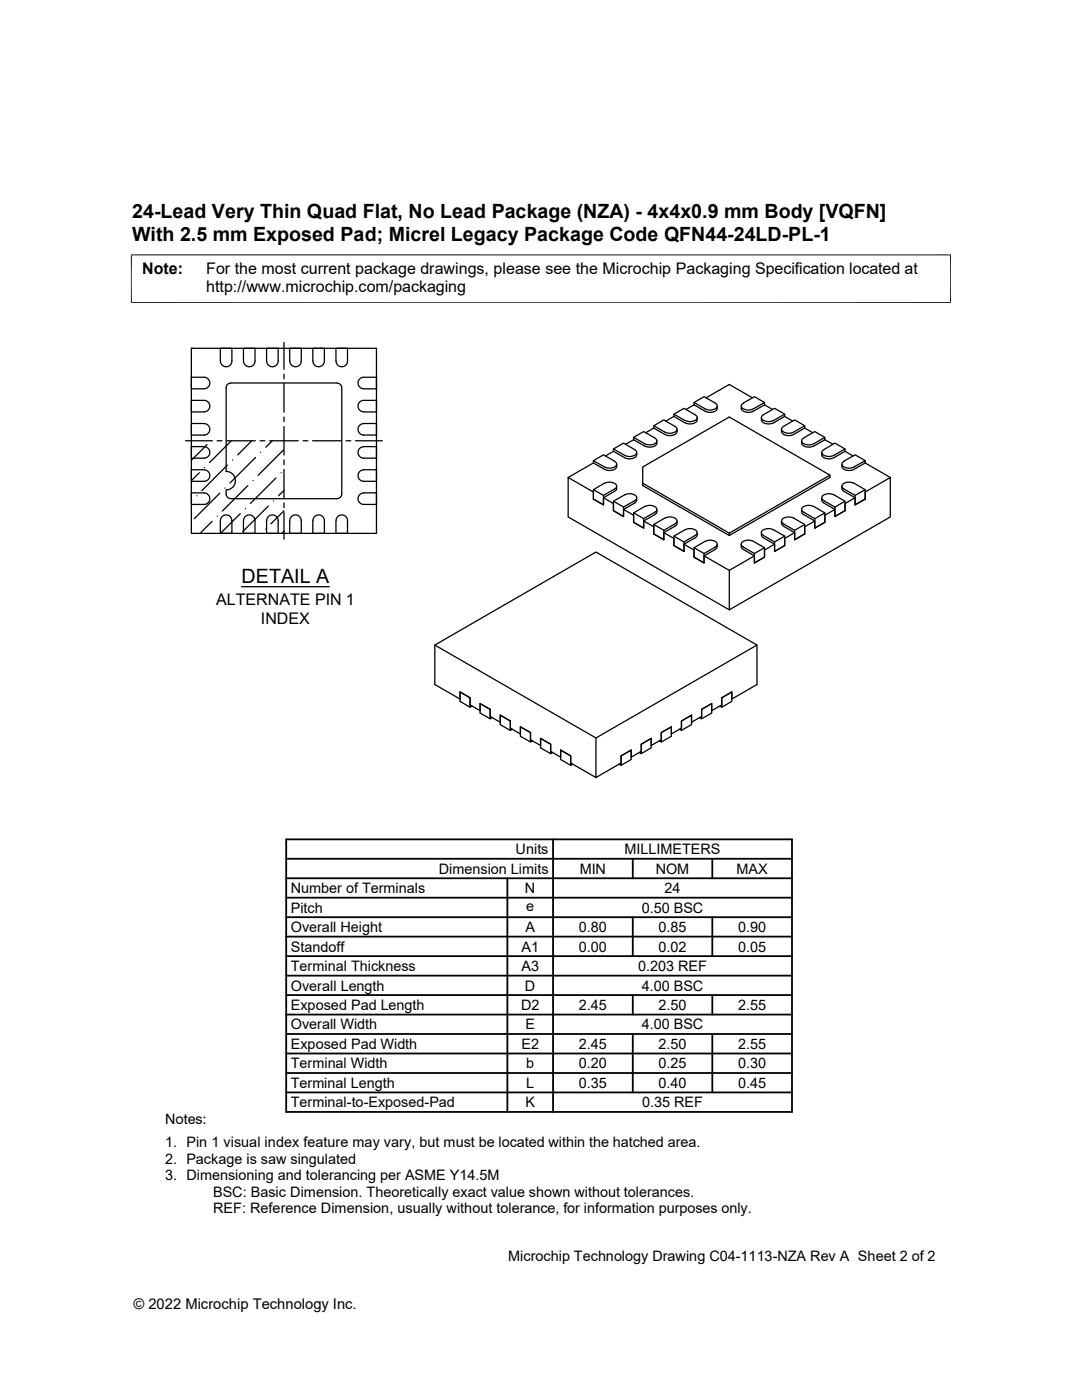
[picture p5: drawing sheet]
<svg xmlns="http://www.w3.org/2000/svg" width="216mm" height="279mm" viewBox="0 0 216 279" stroke-linecap="round" stroke-linejoin="round" font-family="sans-serif">
<g fill="none" stroke="#000" stroke-width=".25">
<path d="M38.2 79.9h2.5a1.15 1.15 0 0 1 1.2 1.2 1.15 1.15 0 0 1-1.2 1.1h-2.5zM38.2 69.5h36.9v36.9h-36.9zM38.2 69.5h.1M40.7 77.6a1.14 1.14 0 0 0 1.2-1.2 1.14 1.14 0 0 0-1.2-1.1h-2.5v2.3h2.5M44 72.1v-2.6h2.3v2.6a1.14 1.14 0 0 1-1.2 1.1 1.14 1.14 0 0 1-1.1-1.1M46 76.4h21.3M46 76.5l-.5 .1-.2 .3-.2 .5v16.7a1.84 1.84 0 0 1 1.9 1.8 1.84 1.84 0 0 1-1.9 1.9l.2 1.3 .2 .3 .5 .1h21.3l.5-.1 .2-.3 .2-.5v-21.2l-.4-.8-.5-.1M48.6 69.5h2.3v2.6a1.15 1.15 0 0 1-1.2 1.1 1.15 1.15 0 0 1-1.1-1.1zM53.2 72.1v-2.6h2.3v2.6a1.14 1.14 0 0 1-1.1 1.1 1.14 1.14 0 0 1-1.2-1.1M56.7 68.3v5.4M56.7 74.7v.9M56.7 76.6v5.7"/>
<path d="M57.8 69.5h2.3v2.6a1.15 1.15 0 0 1-1.1 1.1 1.15 1.15 0 0 1-1.2-1.1zM62.4 72.1v-2.6h2.3v2.6a1.14 1.14 0 0 1-1.1 1.1 1.14 1.14 0 0 1-1.2-1.1M67 69.5h2.3v2.6a1.15 1.15 0 0 1-1.1 1.1 1.15 1.15 0 0 1-1.2-1.1zM72.6 77.6a1.14 1.14 0 0 1-1.2-1.2 1.14 1.14 0 0 1 1.2-1.1h2.5v2.3h-2.5M140.9 79.4l4.6-2.7 4.6 2.7M37 88h5.4M38.2 89.1l2.5 .1a1.14 1.14 0 0 1 1.2 1.1 1.14 1.14 0 0 1-1.2 1.1h-2.5zM38.2 98.4h2.5a1.14 1.14 0 0 1 1.2 1.1 1.14 1.14 0 0 1-1.2 1.2h-2.5zM38.2 100h.1M39.3 98.9h.1M39.8 94.3l-1.6 1.6M40.7 84.5h-2.5v2.3h2.5a1.14 1.14 0 0 0 1.2-1.1 1.14 1.14 0 0 0-1.2-1.2"/>
<path d="M40.7 93.7h-2.5v2.4h2.5a1.14 1.14 0 0 0 1.2-1.2 1.14 1.14 0 0 0-1.2-1.1M40.8 93.3h.1M41.3 88.7l-3.1 3.2M43.3 88h1M43.9 98.4l-5.1 5.1M44.9 97.4h.1M45.2 88h5.7M45.4 92.8l-5.1 5.1M46.1 88l-4.3 4.3M46.4 91.8h.1M49.5 96.9l-5.1 5.1M50.2 88l-2.8 2.8"/>
<path d="M50.5 95.9h.1M51 91.3l-5.1 5.1M51.9 88h1M52 90.3h.1M53.8 88h5.7M54.3 88l-1.3 1.3M54.6 100h.1M55.1 95.4l-5.1 5.1M56.1 94.3h.1M56.6 89.8l-5.1 5.1M56.7 83.2v1M56.7 85.1v5.7"/>
<path d="M56.7 91.8v.9M56.7 93.7v5.7M56.7 97.9l-1.1 1M60.5 88h.9M62.4 88h5.7M69 88h1M71 88h5.3M71.8 98.7l.8-.3h2.5v2.3h-2.5a1.14 1.14 0 0 1-1.1-.7 1.14 1.14 0 0 1 .3-1.3zM71.8 89.5l.8-.4h2.5v2.3h-2.5a1.14 1.14 0 0 1-1.1-.7 1.14 1.14 0 0 1 .3-1.2zM71.8 80.2l.5-.3h2.8v2.3h-2.5a1.14 1.14 0 0 1-1.1-.7 1.14 1.14 0 0 1 .3-1.3zM72.6 93.7h2.5v2.4h-2.5a1.14 1.14 0 0 1-1.2-1.2 1.14 1.14 0 0 1 1.2-1.1M72.6 84.5h2.5v2.3h-2.5a1.14 1.14 0 0 1-1.2-1.1 1.14 1.14 0 0 1 1.2-1.2"/>
<path d="M118.4 92.4l-5 2.9M118.4 91.9l2.2 1.3a1.8 1.8 0 0 0 2.4-.5l-.2-.5-2.4-1.4-2 1.1v.5M118.4 97.7l2 1.2M118.4 92.4l2.2 1.3a1.7 1.7 0 0 0 2.4-.6v-.5M120.4 99.3l2 1.2v1.4l2 1.2v-1.4l2.2-1.3M120.6 96.4l-2.2 1.3v1.9l2 1.2v-1.9l2.2-1.3a.63 .63 0 0 0 .4-.7 .63 .63 0 0 0-.6-.5 2.21 2.21 0 0 0-1.8 .1M122.4 90.1l-1.6 .9M122.4 89.6l2.2 1.3a1.8 1.8 0 0 0 2.4-.5l-.1-.4-.3-.3M122.4 90.1l2.2 1.2a1.7 1.7 0 0 0 2.4-.5v-.5M123 97v.7l-.1 .2-2.5 1.4v1.5l-2-1.2v-1.4l-5-2.9v7.9l32.1 18.5M126.4 87.8l-1.6 .9M126.4 87.3l2.3 1.3a1.8 1.8 0 0 0 2.4-.5l-.3-.6-2.4-1.4-2 1.2v.5"/>
<path d="M126.4 87.8l2.3 1.2M126.6 99.9a.63 .63 0 0 0 .4-.7 .63 .63 0 0 0-.6-.5 2.21 2.21 0 0 0-1.8 .1l-2.2 1.2v1.9l2 1.2v-1.9l2.2-1.3M126.6 89.7l-2.2-1.3-2 1.2v.5M127 99.3v.7l-.4 .4M128.2 93.2l17.3-10 20.1 11.6v.5l-20.1 11.6-17.3-10zM128.2 96.4l17.3 10v.5M130.5 85.4l-1.7 1M130.5 85.4l2.2 1.3M130.5 85l2.2 1.2M130.5 85.4v-.4l2-1.2 2.2 1.3a.63 .63 0 0 1 .4 .7 .63 .63 0 0 1-.6 .5 2.21 2.21 0 0 1-1.8-.1M131.1 88a1.3 1.3 0 0 1-1.9 1.2l-.5-.2M134.5 83.1l-1.6 .9"/>
<path d="M134.5 82.7l2.2 1.2a1.8 1.8 0 0 0 2.4-.5l-.2-.5-2.4-1.4-2 1.2v.4M134.5 83.1l2.2 1.3M135.1 85.7a1.3 1.3 0 0 1-1.8 1.2l-.6-.2M138.5 80.8l-1.6 .9M138.5 80.3l2.2 1.3a1.8 1.8 0 0 0 2.4-.5l-.1-.4-.3-.2M138.5 80.8l2.2 1.3a1.7 1.7 0 0 0 2.4-.6v-.5M139.1 83.3a1.3 1.3 0 0 1-1.8 1.3l-.6-.2M142.7 80.4l-2.2-1.2-2 1.1v.5M148.3 80.5a.63 .63 0 0 0-.4 .6 .63 .63 0 0 0 .6 .6 2.21 2.21 0 0 0 1.8-.1l2.2-1.3v.5M151.9 83.3a1.3 1.3 0 0 0 1.9 1.3l.5-.2M152.5 80.3l-2-1.1-2.2 1.2M152.5 80.8l-2.2 1.3a1.7 1.7 0 0 1-2.4-.6v-.5"/>
<path d="M152.5 80.8l1.7 .9M156.4 85.1a.63 .63 0 0 0-.4 .7 .63 .63 0 0 0 .6 .5 2.21 2.21 0 0 0 1.8-.1l2.2-1.2v.4M156.6 82.7l-2-1.2-2.2 1.3a.63 .63 0 0 0-.5 .7 .63 .63 0 0 0 .6 .5 2.21 2.21 0 0 0 1.8-.1l2.3-1.2v.4M156.6 83.1l-2.3 1.3M156.6 83.1l1.6 .9M160 88a1.3 1.3 0 0 0 1.8 1.2l.6-.2M160.6 85l-2-1.2-2.2 1.3M160.6 85.4l-2.2 1.3a1.7 1.7 0 0 1-2.4-.6l-.1-.4M160.6 85.4l1.6 1M164 99.3v.7l.4 .4M164.1 99a2.03 2.03 0 0 1 2.3-.2l2.2 1.2v1.9l-2 1.2v-1.9l-2.4-1.4-.2-.4zM164.6 87.3l-2-1.2-2.2 1.3a.63 .63 0 0 0-.4 .7 .63 .63 0 0 0 .6 .5 2.21 2.21 0 0 0 1.8 0l2.2-1.3v.5"/>
<path d="M164.6 87.8l-2.2 1.2M164.6 87.8l1.6 .9M165.6 94.8l-20.1 11.6M168 97v.7l.2 .2 2.4 1.4v1.5l2-1.2v-1.4l5.1-2.9v7.9l-32.2 18.5v-7.9l5-2.9M168.6 89.6l-2-1.2-2.2 1.3a.63 .63 0 0 0-.4 .7 .63 .63 0 0 0 .6 .6 2.21 2.21 0 0 0 1.8-.1l2.2-1.3v.5M168.6 90.1l-2.2 1.2a1.7 1.7 0 0 1-2.4-.5v-.5M168.6 90.1l1.6 .9M170.4 96.4l2.2 1.3v1.9l-2 1.2v-1.9l-2.2-1.3a.63 .63 0 0 1-.4-.7 .63 .63 0 0 1 .6-.5 2.21 2.21 0 0 1 1.8 .1M170.6 99.3l-2 1.2v1.4l-2 1.2v-1.4l-2.2-1.3M172.6 91.9l-2-1.1-2.2 1.3a.63 .63 0 0 0-.4 .6 .63 .63 0 0 0 .6 .6 2.21 2.21 0 0 0 1.8-.1l2.2-1.3v.5M172.6 92.4l-2.2 1.3a1.7 1.7 0 0 1-2.4-.6v-.5M172.6 97.7l-2 1.2"/>
<path d="M172.6 92.4l5.1 2.9M42.3 104l-2.4 2.4M43.3 103h.1M44 103.9v2.5h2.3v-2.5a1.14 1.14 0 0 0-1.2-1.1 1.14 1.14 0 0 0-1.1 1.1M47.9 102.5l-3.9 3.9M48.2 117.1h17.5M48.9 103.1a1.14 1.14 0 0 1 1.3-.3 1.14 1.14 0 0 1 .7 1.1v2.5h-2.3v-2.7zM49 101.5h.1M53 105.6h.1M53.2 103.9v2.5h2.3v-2.5a1.14 1.14 0 0 0-1.1-1.1 1.14 1.14 0 0 0-1.2 1.1M53.6 101l-5.1 5.1M56.7 100.4v.9"/>
<path d="M56.7 102.3v5.3M56.7 106l-.5 .4M56.7 101.9l-2.6 2.6M58.2 103.1a1.14 1.14 0 0 1 1.2-.3 1.14 1.14 0 0 1 .7 1.1v2.5h-2.3v-2.7zM62.4 103.9v2.5h2.3v-2.5a1.14 1.14 0 0 0-1.1-1.1 1.14 1.14 0 0 0-1.2 1.1M67.4 103.1a1.14 1.14 0 0 1 1.2-.3 1.14 1.14 0 0 1 .7 1.1v2.5h-2.3l.1-2.7zM122.4 100l2 1.2M124.4 101.7l2 1.1v1.4l2 1.2v-1.4l2.5-1.5 .1-.2 .1-.6M126.4 102.4l2 1.1M128.4 104l2.1 1.1v1.5l2 1.1v-1.4l2.4-1.5 .1-.2 .1-.6M128.7 101.1l-2.3 1.3v1.8l2 1.2v-1.9l2.2-1.3a.63 .63 0 0 0 .5-.7 .63 .63 0 0 0-.6-.5 2.21 2.21 0 0 0-1.8 .1M130.5 104.7l2 1.1"/>
<path d="M132.5 106.3l2 1.2v1.4l2 1.1v-1.4l2.4-1.4 .2-.2v-.7M132.7 103.4a1.8 1.8 0 0 1 2.4 .5l-.3 .5-2.3 1.4v1.9l-2-1.1v-1.9l2.2-1.3M134.5 107l2 1.2M134.5 107l2.2-1.3a1.8 1.8 0 0 1 2.4 .5l-.2 .6-2.4 1.4v1.8l-2-1.1zM136.5 108.6l2 1.2v1.4l2 1.2v-1.5l2.2-1.2M138.5 109.3l2 1.2M140.5 110.9l5 2.9M142.7 109.2a.63 .63 0 0 0 .4-.7 .63 .63 0 0 0-.6-.5 2.21 2.21 0 0 0-1.8 0l-2.2 1.3v1.9l2 1.2v-1.9l2.2-1.3M143.1 108.6v.7l-.4 .3M147.9 108.6l.1 .7 .1 .2 2.4 1.4v1.5M148 108.3a2.03 2.03 0 0 1 2.3-.3l2.2 1.3v1.9l-2 1.2v-1.9l-2.3-1.4-.3-.4zM151.9 106.3l.1 .7 .1 .2 2.5 1.4v1.4"/>
<path d="M152.1 106a2.03 2.03 0 0 1 2.2-.3l2.3 1.3v1.9l-2 1.1v-1.8l-2.4-1.4-.3-.4zM152.5 109.3l-2 1.2M154.6 108.6l-2.1 1.2v1.4l-2 1.2M155.9 104l.1 .6 .4 .4M156.4 105l2.2 1.3v1.4M156.4 104.6l2.2 1.2v1.9M156.4 104.5a.63 .63 0 0 1-.4-.7 .63 .63 0 0 1 .6-.5 2.21 2.21 0 0 1 1.8 .1l2.2 1.3v1.9l-2 1.1M156.6 107l-2 1.2M158.6 106.3l-2 1.2v1.4l-2 1.1M160 101.7v.6l.1 .2 2.5 1.5v1.4M160.6 104.7l-2 1.1M162.4 101.1a1.8 1.8 0 0 0-2.4 .5l.2 .5 2.4 1.4v1.9"/>
<path d="M162.4 101.1l2.2 1.3v1.8l-2 1.2M162.6 104l-2 1.1v1.5l-2 1.1M164.6 102.4l-2 1.1M166.6 101.7l-2 1.1v1.4l-2 1.2M168.6 100l-2 1.2M86.8 128.7l32.1 18.6v7.9l-5-2.9v-1.4l-2-1.2v1.4l-2-1.2v-1.4l-2-1.1v1.4l-2-1.2v-1.4l-2.1-1.1v1.4l-2-1.2v-1.4l-2-1.2v1.4l-2-1.1v-1.4l-2-1.2v1.4l-2-1.1v-1.4l-2-1.2v1.4l-5-2.9v-7.9l32.1-18.5 32.1 18.5v7.9l-5 2.9v-1.4l-2 1.2v1.4l-2 1.1v-1.4l-2 1.2v1.4l-2 1.1v-1.4l-2 1.2v1.4l-2 1.2v-1.4l-2 1.1v1.4l-2.1 1.2v-1.4l-1.9 1.1v1.4l-2.1 1.2v-1.4l-2 1.2v1.4l-5 2.9M151 128.7l-32.1 18.6M94.2 140.9l-.4 .2v-1.8l-2-1.2v1.9l2 1.1M98.2 143.2l-.4 .2v-1.8l-2-1.2v1.9l2 1.1M102.2 145.5l-.4 .3v-1.9l-2-1.2v1.9l2 1.2M106.3 147.8l-.4 .3v-1.9l-2.1-1.1v1.8l2.1 1.2M110.3 150.2l-.4 .2v-1.9l-2-1.1v1.8l2 1.2"/>
<path d="M114.3 152.5l-.4 .2v-1.8l-2-1.2v1.9l2 1.1M123.5 152.5l.4 .2v-1.8l2-1.2v1.9l-2 1.1M127.6 150.2l.4 .2v-1.9l1.9-1.1v1.8l-1.9 1.2M131.6 147.8l.4 .3v-1.9l2-1.1v1.8l-2 1.2M135.6 145.5l.4 .3v-1.9l2-1.2v1.9l-2 1.2M139.6 143.2l.4 .2v-1.8l2-1.2v1.9l-2 1.1M143.6 140.9l.4 .2v-1.8l2-1.2v1.9l-2 1.1"/>
</g>
<path d="M26.1 50.9h163.7M26.2 50.8v9.7M189.7 50.8v9.7M26.1 60.4h163.7" fill="none" stroke="#000" stroke-width=".2"/>
<g fill="none" stroke="#000" stroke-width=".36">
<path d="M57.1 179.2h100.9M57.1 175.3h100.9M57.1 171.4h100.9M57.1 167.5h100.9v54.4h-100.9zM101.2 175.3v46.6M110.4 167.5v54.4M126.3 171.4v3.9M142.1 171.4v3.9M57.1 186.9h100.9M57.1 183h100.9M57.1 198.6h100.9M57.1 194.7h100.9"/>
<path d="M57.1 190.8h100.9M126.3 183v7.8M126.3 198.6v3.9M142.1 183v7.8M142.1 198.6v3.9M57.1 214.1h100.9M57.1 206.4h100.9M57.1 202.5h100.9M57.1 210.2h100.9M57.1 218h100.9M126.3 206.4v11.6M142.1 206.4v11.6"/>
</g>
<g font-size="3.9">
<text x="26.4" y="43.5">24-Lead Very Thin Quad Flat, No Lead Package (NZA) - 4x4x0.9 mm Body [VQFN]</text>
<text x="26.4" y="48">With 2.5 mm Exposed Pad; Micrel Legacy Package Code QFN44-24LD-PL-1</text>
<text x="48.2" y="116.3">DETAIL A</text>
</g>
<g font-size="3.2">
<text x="28.4" y="54.6">Note:</text>
<text x="41.1" y="58.3">http://www.microchip.com/packaging</text>
<text x="41.1" y="54.6">For the most current package drawings, please see the Microchip Packaging Specification located at</text>
<text x="43.1" y="120.8">ALTERNATE PIN 1</text>
<text x="52.1" y="124.5">INDEX</text>
</g>
<g font-size="2.9">
<text x="102.9" y="170.5">Units</text>
<text x="124.6" y="170.5">MILLIMETERS</text>
<text x="58" y="178.2">Number of Terminals</text>
<text x="87.6" y="174.4">Dimension Limits</text>
<text x="104.8" y="178.2">N</text>
<text x="115.7" y="174.4">MIN</text>
<text x="130.8" y="174.4">NOM</text>
<text x="132.6" y="178.2">24</text>
<text x="147" y="174.4">MAX</text>
<text x="58" y="182.1">Pitch</text>
<text x="105" y="181.8">e</text>
<text x="128" y="182.1">0.50 BSC</text>
<text x="58" y="186">Overall Height</text>
<text x="58" y="189.9">Standoff</text>
<text x="104.1" y="189.9">A1</text>
<text x="104.8" y="186">A</text>
<text x="115.5" y="186">0.80</text>
<text x="115.5" y="189.9">0.00</text>
<text x="131.4" y="186">0.85</text>
<text x="131.4" y="189.9">0.02</text>
<text x="147.3" y="186">0.90</text>
<text x="147.3" y="189.9">0.05</text>
<text x="58" y="193.8">Terminal Thickness</text>
<text x="58" y="197.7">Overall Length</text>
<text x="104.1" y="193.8">A3</text>
<text x="104.8" y="197.7">D</text>
<text x="127.3" y="193.8">0.203 REF</text>
<text x="128" y="197.7">4.00 BSC</text>
<text x="58" y="201.6">Exposed Pad Length</text>
<text x="104" y="201.6">D2</text>
<text x="115.5" y="201.6">2.45</text>
<text x="131.4" y="201.6">2.50</text>
<text x="147.3" y="201.6">2.55</text>
<text x="58" y="205.4">Overall Width</text>
<text x="58" y="209.3">Exposed Pad Width</text>
<text x="104" y="209.3">E2</text>
<text x="104.8" y="205.4">E</text>
<text x="115.5" y="209.3">2.45</text>
<text x="128" y="205.4">4.00 BSC</text>
<text x="131.4" y="209.3">2.50</text>
<text x="147.3" y="209.3">2.55</text>
<text x="58" y="213.2">Terminal Width</text>
<text x="105" y="213.2">b</text>
<text x="115.5" y="213.2">0.20</text>
<text x="131.4" y="213.2">0.25</text>
<text x="147.3" y="213.2">0.30</text>
<text x="58" y="217.1">Terminal Length</text>
<text x="58" y="221">Terminal-to-Exposed-Pad</text>
<text x="104.8" y="221">K</text>
<text x="105" y="217.1">L</text>
<text x="115.5" y="217.1">0.35</text>
<text x="128.1" y="221">0.35 REF</text>
<text x="131.4" y="217.1">0.40</text>
<text x="147.3" y="217.1">0.45</text>
<text x="32.9" y="224.3">Notes:</text>
<text x="32.9" y="228.9">1. Pin 1 visual index feature may vary, but must be located within the hatched area.</text>
<text x="32.9" y="232.2">2. Package is saw singulated</text>
<text x="32.9" y="235.5">3. Dimensioning and tolerancing per ASME Y14.5M</text>
<text x="42.5" y="238.8">BSC: Basic Dimension. Theoretically exact value shown without tolerances.</text>
<text x="42.5" y="242.2">REF: Reference Dimension, usually without tolerance, for information purposes only.</text>
<text x="101.4" y="251.7">Microchip Technology Drawing C04-1113-NZA Rev A Sheet 2 of 2</text>
<text x="26.6" y="261.3">© 2022 Microchip Technology Inc.</text>
</g>
</svg>
